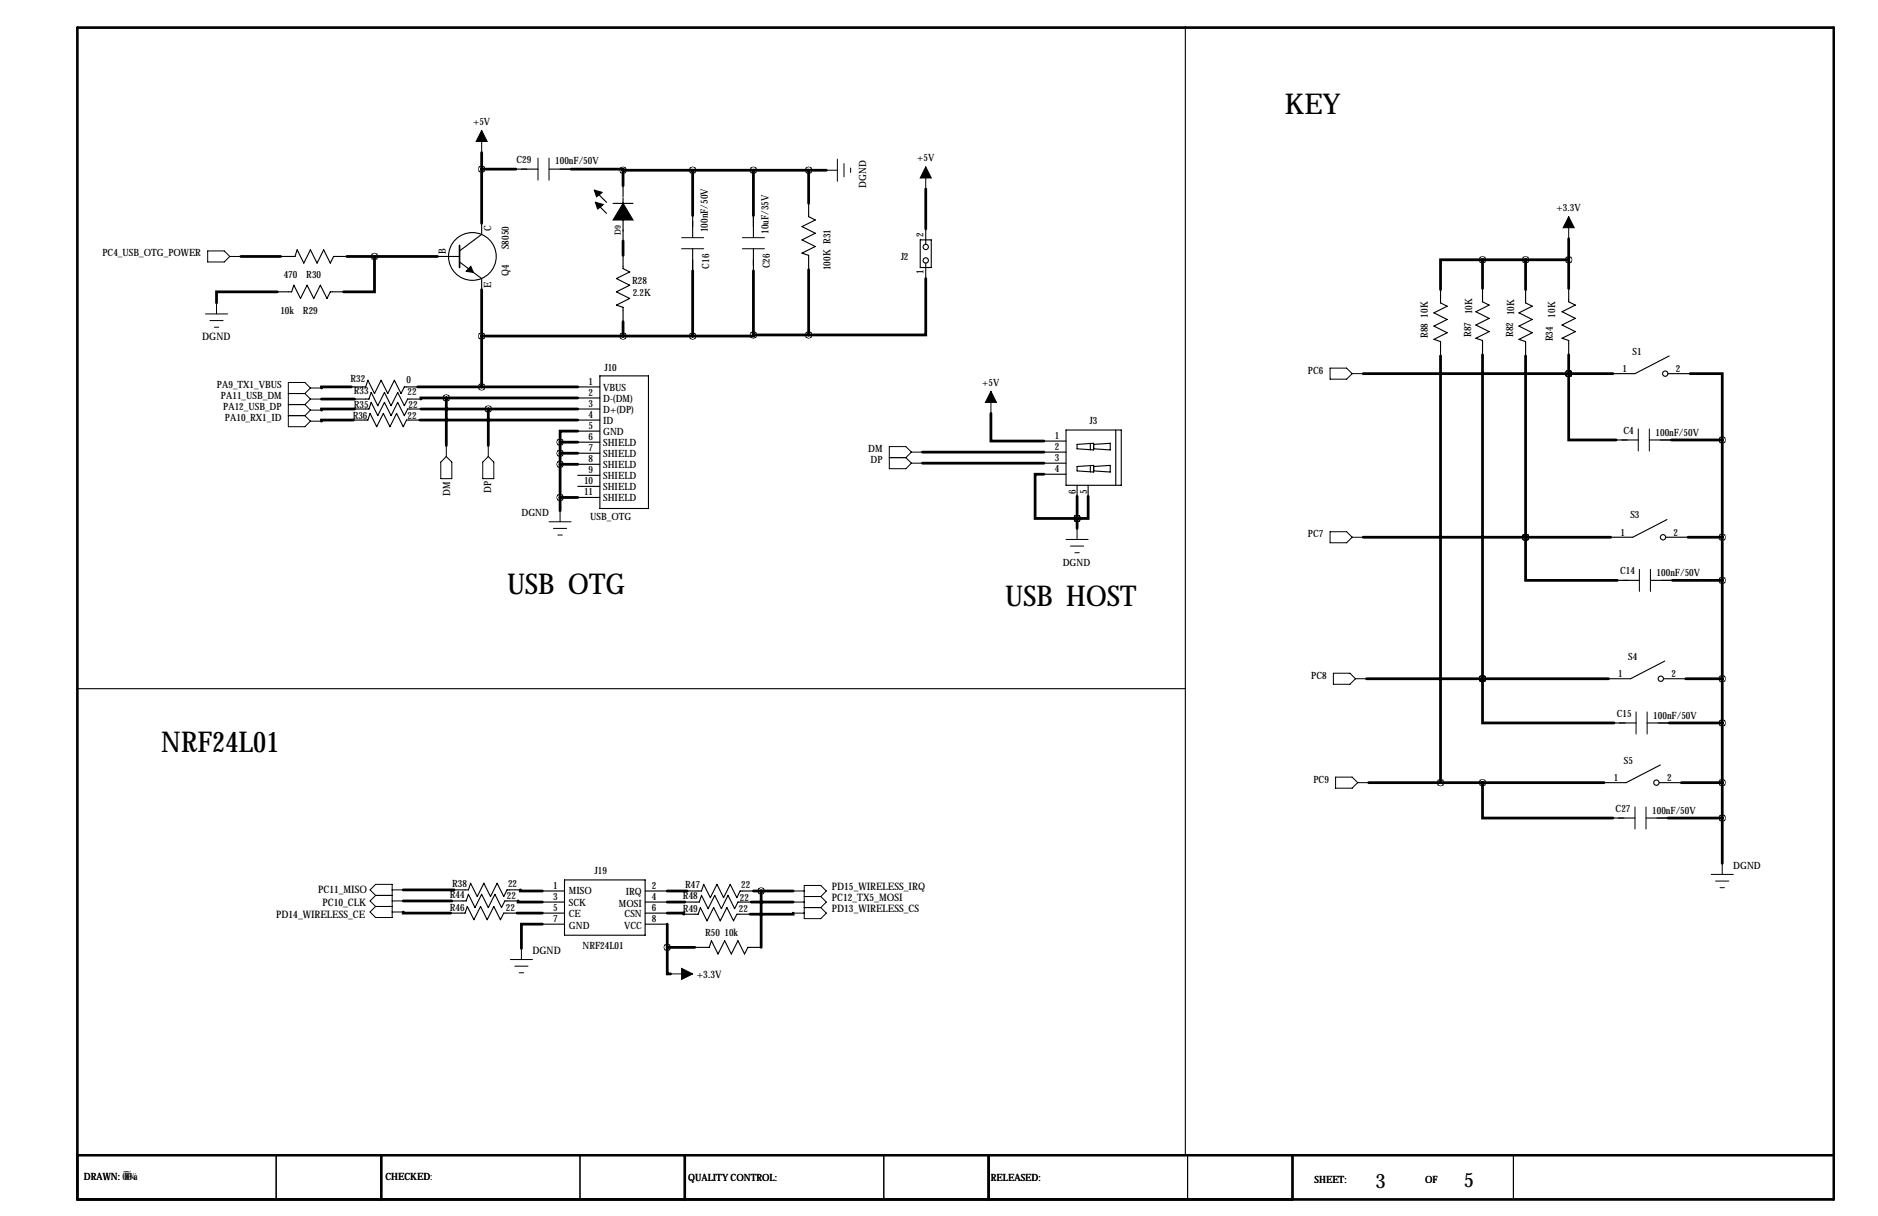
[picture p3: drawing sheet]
<svg xmlns="http://www.w3.org/2000/svg" width="432mm" height="279mm" viewBox="0 0 432 279" stroke-linecap="round" stroke-linejoin="round" font-family="sans-serif">
<path d="M17.8 6.4h403.8v269.2h-403.8zM17.8 265.4h403.8M87.6 265.4v10.2M157.5 265.4v10.2M227.3 265.4v10.2M297.2 265.4v10.2" fill="none" stroke="#000" stroke-width=".51"/>
<g fill="none" stroke="#000" stroke-width=".25">
<path d="M272.5 6.1v259.3M118.6 38.9h5.1M126.2 38.9h5.1M64.5 58.9h3.3l.5-1.5 1.5 3.1 1.6-3.1 1.5 3.1 1.5-3.1 1.5 3.1 .8-1.6h3.1M100.6 58.9h5.1M110.7 51.3v2.5l-5 3.9M136.9 46.5l2.5 2.5M136.9 43.9l2.5 2.6M141 46.7h4.5M143.3 42.7v2.5M143.3 45.5v9.9M143.3 58.7v3l1.5 .8-3.1 1.5 3.1 1.5-3.1 1.6 3.1 1.5-3.1 1.5 1.6 .5v3.3"/>
<path d="M159.3 49.5v5.1M159.3 57.2v5M173.2 49.5v5.1M173.2 57.2v5M185.9 46.7v3.1l1.6 .7-3.1 1.6 3.1 1.5-3.1 1.5 3.1 1.5-3.1 1.6 1.5 .5v3.3M211.6 55.1h2.5v6.4h-2.5zM212.9 52.6v3.5M63.8 67.1h3.3l.5-1.6 1.5 3.1 1.5-3.1 1.5 3.1 1.6-3.1 1.5 3.1 .7-1.5h3.1M105.7 60.2l5 3.8v2.5M212.9 60.5v3.5M331.2 66.5v3.1l1.5 .8-3 1.5 3 1.5-3 1.5 3 1.6-3 1.5 1.5 .5v3.3M340.9 66.3v3l1.5 .8-3.1 1.5 3.1 1.6-3.1 1.5 3.1 1.5-3.1 1.5 1.6 .5v3.3"/>
<path d="M350.8 66.5v3.1l1.5 .8-3.1 1.5 3.1 1.5-3.1 1.5 3.1 1.6-3.1 1.5 1.6 .5v3.3M360.7 66.3v3l1.5 .8-3 1.5 3 1.6-3 1.5 3 1.5-3 1.5 1.5 .5v3.3M80.8 88.9h3.3l.5-1.5 1.5 3 1.5-3 1.6 3 1.5-3 1.5 3 .8-1.5h3M81.3 96.5h3.3l.5-1.5 1.5 3 1.5-3 1.6 3 1.5-3 1.5 3 .8-1.5h3M81.5 94h3.3l.5-1.5 1.6 3 1.5-3 1.5 3 1.5-3 1.6 3 .7-1.5h3.1M81.5 91.7h3.3l.5-1.5 1.6 3 1.5-3 1.5 3 1.5-3 1.6 3 .7-1.5h3.1M132.8 88.9h5.1M132.8 91.4h5.1M132.8 94h5.1M132.8 96.5h5.1M132.8 99.1h5.1M137.9 86.4h11.2v30.4h-11.2z"/>
<path d="M245.1 98.8h12.7v12.7h-12.7zM256.5 98.8v12.7M383.5 85.9h5.1M383.8 81.8l-7.9 4.1h-5.1M132.8 101.6h5.1M132.8 104.1h5.1M132.8 106.7h5.1M132.8 109.2h5.1M132.8 111.8h5.1M132.8 114.3h5.1M240 101.3h5.1M240 103.9h5.1"/>
<path d="M240 106.4h5.1M240 109h5.1M247.6 102.1l3.9-.2v1.5l-3.9-.3zM247.6 107.2l3.9-.3v1.6l-3.9-.3zM247.6 111.5v2.5M250.2 111.5v2.5M250.7 101.9v1.5M250.7 107.2v1.3M251.5 102.1l3.8-.2v1.5l-3.8-.3M251.5 107.2l3.8-.3v1.6l-3.8-.3M371.6 101.1h5.1M379.2 101.1h5.1"/>
<path d="M383.3 119.4l-7.9 4h-5.1M371.9 133.3h5M379.5 133.3h5.1M383 123.4h5.1M17.8 158.2h254.7M382.5 156h5.1M382.8 151.9l-7.9 4.1h-5.1M371.1 166.1h5.1M378.7 166.1h5.1M381.5 179.8h5.1M381.8 175.8l-7.9 4h-5.1M370.8 188h5.1"/>
<path d="M378.5 188h5M103.6 209.8h3.3l.5-1.5 1.6 3 1.5-3 1.5 3 1.5-3 1.6 3 .7-1.5h3.1M103.9 207h3.3l.5-1.5 1.5 3 1.5-3 1.6 3 1.5-3 1.5 3 .8-1.5h3M104.4 204.5h3.3l.5-1.6 1.5 3.1 1.6-3.1 1.5 3.1 1.5-3.1 1.5 3.1 .8-1.5h3M124.7 204.7h5.1M124.7 207.3h5.1M124.7 209.8h5.1M124.7 212.3h5.1M129.8 202.2h18.5v12.7h-18.5zM148.3 204.7h5.1M148.3 207.3h5.1M148.3 209.8h5.1"/>
<path d="M148.3 212.3h5.1M157.2 210.1h3.3l.5-1.6 1.6 3.1 1.5-3.1 1.5 3.1 1.5-3.1 1.6 3.1 .7-1.5h3.1M157.5 207.3h3.3l.5-1.6 1.5 3.1 1.5-3.1 1.6 3.1 1.5-3.1 1.5 3.1 .8-1.5h3M158 204.7h3.3l.5-1.5 1.5 3 1.5-3 1.6 3 1.5-3 1.5 3 .8-1.5h3M159.8 217.7h3.3l.5-1.5 1.5 3 1.5-3 1.5 3 1.6-3 1.5 3 .8-1.5h3M63.5 265.4v10.2M133.3 265.4v10.2M203.2 265.4v10.2M273 265.4v10.2M348 265.4h73.6v10.2h-73.6z"/>
<circle cx="108.6" cy="58.9" r="5.5"/>
<circle cx="212.9" cy="59.8" r=".61"/>
<circle cx="212.9" cy="56.7" r=".61"/>
<circle cx="382.9" cy="85.9" r=".61"/>
<circle cx="382.4" cy="123.4" r=".61"/>
<circle cx="381.9" cy="156" r=".61"/>
<circle cx="380.8" cy="179.8" r=".61"/>
</g>
<path d="M105.7 56.4v5.1" fill="none" stroke="#000" stroke-width=".38"/>
<path d="M136.7 43.7l1.7 .5-1.2 1zM136.9 46.5l1.8 .5-1.3 1zM143.3 46.7l2.2 3.8h-2.2zM143.3 46.7v3.8h-2.3zM108.3 61.2l.5 1.4-1.6-.3z" fill="#000" stroke="#000" stroke-width=".25"/>
<g fill="none" stroke="#000" stroke-width=".23">
<path d="M110.7 30v5.1M123.7 36.3v5.1M126.2 36.3v5.1M190 39.1h2.5M192.5 36.6v5.1M194.1 37.6v3M195.6 38.6v1M212.9 38.4v5M47.8 57.7h3.8l1.2 1.2-1.2 1.3h-3.8zM52.8 58.9h2.6M156.7 54.6h5.1M156.7 57.2h5.1"/>
<path d="M170.7 54.6h5.1M170.7 57.2h5.1M360.7 49.8v5.1M47.2 72.1h5.1M48.3 73.7h3M49.3 75.2h1M49.8 69.6v2.5M66.3 93h3.8M66.3 90.4h3.8M66.3 95.5h3.8M70.1 90.4l1.3 1.3M70.1 93l1.3 1.2"/>
<path d="M70.1 95.5l1.3 1.3M71.4 91.7h2.5M71.4 91.7l-1.3 1.3M71.4 89.2l-1.3-1.3h-3.8v10.1h3.8l1.3-1.2M71.4 94.2h2.5M71.4 94.2l-1.3 1.3M71.4 89.2h2.5M71.4 89.2l-1.3 1.2M71.4 96.8h2.5M227.8 89.9v5.1M305.8 84.6h3.8l1.3 1.3-1.3 1.2h-3.8zM310.9 85.9h2.5"/>
<path d="M376.7 98.6v5M379.2 98.6v5M102.6 102.4v2.5M102.6 104.9l1.3 1.3v3.8h-2.6v-3.8zM112.3 104.9l1.2 1.3v3.8h-2.5v-3.8zM112.3 102.4v2.5M126.2 119.9h5.1M128.8 117.3v2.6M204.5 105.2h3.8M208.3 105.2l1.2 1.2M209.5 103.9h2.6M209.5 103.9l-1.2 1.3"/>
<path d="M209.5 103.9l-1.2-1.3h-3.8v5.1h3.8l1.2-1.3M209.5 106.4h2.6M127.3 121.4h3M128.3 122.9h1M245.1 124h5.1M246.1 125.5h3.1M247.1 127h1.1M247.6 121.4v2.6M305.8 122.2h3.8l1.3 1.2-1.3 1.3h-3.8zM310.9 123.4h2.5M376.9 130.8v5.1M379.5 130.8v5.1"/>
<path d="M306.6 154.7h3.8l1.3 1.3-1.3 1.2h-3.8zM311.7 156h2.5M307.1 178.6h3.8l1.3 1.2-1.3 1.3h-3.8zM312.2 179.8h2.5M376.2 163.6v5.1M378.7 163.6v5.1M375.9 185.4v5.1M378.5 185.4v5.1M396 198.4v2.5M86.4 205.7l-1.3-1.2 1.3-1.3h3.8v7.6h-3.8l-1.3-1.3 1.3-1.2M86.4 205.7h3.8M86.4 205.7l-1.3 1.3 1.3 1.3"/>
<path d="M86.4 208.3h3.8M90.2 204.5h2.5M90.2 207h2.5M90.2 209.5h2.5M119.9 217.9v2.6M182.4 204.7h2.5M182.4 207.3h2.5M182.4 209.8h2.5M184.9 206h3.8M184.9 208.5h3.8M188.7 206l1.3-1.3-1.3-1.2h-3.8v7.6h3.8l1.3-1.3-1.3-1.3M188.7 206l1.3 1.3-1.3 1.2"/>
<path d="M393.4 200.9h5.1M394.5 202.4h3M395.5 204h1M117.3 220.5h5.1M118.4 222h3M119.4 223.5h1M154.2 223.8h5.1"/>
</g>
<path d="M110.7 30l1.3 2.5h-2.5zM212.9 38.4l1.2 2.5h-2.5zM360.7 49.8l1.2 2.5h-2.5zM227.8 89.9l1.3 2.6h-2.5zM156.7 222.5l2.6 1.3-2.6 1.2z" fill="#000" stroke="#000" stroke-width=".23"/>
<g fill="none" stroke="#000" stroke-width=".63">
<path d="M110.7 35.1v16.2M110.7 38.9h7.9M131.3 38.9h12v.2M143.3 39.1v3.6M143.3 39.1h46.7M159.3 39.1v10.4M173.2 39.1v10.4M185.9 39.1v7.6M55.4 58.9h9.1M79.8 58.9h20.8M86.1 58.9v8.2h-7.1M143.3 55.4v3.3"/>
<path d="M212.9 43.4v9.2M340.9 59.7h-9.7v6.8M340.9 59.7v6.6M340.9 59.7h19.8M350.8 59.7v6.8M360.7 54.9v11.4M63.8 67.1h-14v2.5M110.7 77.2h48.6M110.7 66.5v22.4M143.3 73.9v3.3M159.3 62.2v15M173.2 77v.2h-13.9"/>
<path d="M173.2 62.2v14.8M173.2 77h12.7M185.9 62v15M212.9 64v13h-27M73.9 91.7h7.6M80.8 88.9h-6.9v.3M81.3 96.5h-7.4v.3M81.5 94h-7.6v.2M96 88.9h36.8M96.5 96.5h36.3M96.8 94h36M102.6 91.4h-5.8v.3"/>
<path d="M102.6 91.4h30.2M102.6 91.4v11M112.3 94v8.4M132.8 99.1h-4v2.5M227.8 95v6.3h12.2M313.4 85.9h57.4M331.2 81.8v98M340.9 81.5v74.5M350.8 81.8v41.6M360.7 85.9h.1M360.7 85.9v15.2h10.9M360.7 81.5v4.4"/>
<path d="M388.6 85.9h7.4v15.2M128.8 101.6h4M128.8 101.6v15.7M128.8 104.1h4M128.8 106.7h4M128.8 114.3h4M212.1 103.9h27.9M212.1 106.4h27.9M240 109h-2v10.1h9.6M247.6 119.1h.1M247.6 114v7.4M250.2 114v5.1h-2.6"/>
<path d="M384.3 101.1h11.7M396 101.1v97.3M313.4 123.4h56.9M350.8 123.4h.1M350.8 123.4v9.9h21.1M384.6 133.3h11.4M388.1 123.4h7.9M314.2 156h55.6M340.9 156v10.1h30.2M340.9 156h.1M387.6 156h8.4M314.7 179.8h54.1"/>
<path d="M340.9 179.8v8.2h29.9M383.8 166.1h12.2M386.6 179.8h9.4M383.5 188h12.5M92.7 209.5v.3h10.9M92.7 204.5h11.7M92.7 207h11.2M118.9 209.8h5.8M119.1 207v.3h5.6M119.6 204.5v.2h5.1M124.7 212.3h-4.8v5.6M153.4 209.8h3.8v.3"/>
<path d="M153.4 217.7v6.1h.8M153.4 204.7h4.6M153.4 207.3h4.1M153.4 212.3v5.4M153.4 217.7h6.4M172.7 207.3h9.7M173.2 204.7h9.2M175 204.7v13M182.4 209.8v.3h-9.9"/>
</g>
<path d="M247.6 119.1a.05 .05 0 0 0 .1 0 .05 .05 0 0 0-.1 0zM247.6 119.1a.05 .05 0 0 0 .1 0 .05 .05 0 0 0-.1 0zM128.7 101.6a.06 .06 0 0 0 .1 0 .06 .06 0 0 0-.1 0zM128.7 104.1a.06 .06 0 0 0 .1 0 .06 .06 0 0 0-.1 0zM128.7 106.7a.06 .06 0 0 0 .1 0 .06 .06 0 0 0-.1 0zM143.2 77.2a.06 .06 0 0 0 .1 0 .06 .06 0 0 0-.1 0zM159.2 77.2a.06 .06 0 0 0 .1 0 .06 .06 0 0 0-.1 0zM173.2 77a.05 .05 0 0 0 .1 0 .05 .05 0 0 0-.1 0zM159.2 39.1a.06 .06 0 0 0 .1 0 .06 .06 0 0 0-.1 0zM173.2 39.1a.05 .05 0 0 0 .1 0 .05 .05 0 0 0-.1 0zM185.9 39.1a.05 .05 0 0 0 .1 0 .05 .05 0 0 0-.1 0zM102.6 91.4a.06 .06 0 0 0 .1 0 .06 .06 0 0 0-.1 0zM112.2 94a.05 .05 0 0 0 .1 0 .05 .05 0 0 0-.1 0zM395.9 179.8a.05 .05 0 0 0 .1 0 .05 .05 0 0 0-.1 0zM360.6 85.9a.05 .05 0 0 0 .1 0 .05 .05 0 0 0-.1 0zM395.9 123.4a.05 .05 0 0 0 .1 0 .05 .05 0 0 0-.1 0zM395.9 156a.05 .05 0 0 0 .1 0 .05 .05 0 0 0-.1 0zM350.7 123.4a.05 .05 0 0 0 .1 0 .05 .05 0 0 0-.1 0zM340.8 156a.06 .06 0 0 0 .1 0 .06 .06 0 0 0-.1 0zM331.2 179.8a.05 .05 0 0 0 .1 0 .05 .05 0 0 0-.1 0zM360.6 59.7a.05 .05 0 0 0 .1 0 .05 .05 0 0 0-.1 0zM350.7 59.7a.05 .05 0 0 0 .1 0 .05 .05 0 0 0-.1 0zM340.8 59.7a.06 .06 0 0 0 .1 0 .06 .06 0 0 0-.1 0zM360.6 85.9a.05 .05 0 0 0 .1 0 .05 .05 0 0 0-.1 0zM395.9 101.1a.05 .05 0 0 0 .1 0 .05 .05 0 0 0-.1 0zM350.7 123.4a.05 .05 0 0 0 .1 0 .05 .05 0 0 0-.1 0zM395.9 133.4a.05 .05 0 0 0 .1 0 .05 .05 0 0 0-.1 0zM340.8 156a.06 .06 0 0 0 .1 0 .06 .06 0 0 0-.1 0zM395.9 166.1a.05 .05 0 0 0 .1 0 .05 .05 0 0 0-.1 0zM340.8 179.8a.06 .06 0 0 0 .1 0 .06 .06 0 0 0-.1 0zM395.9 188a.05 .05 0 0 0 .1 0 .05 .05 0 0 0-.1 0zM143.2 39.1a.06 .06 0 0 0 .1 0 .06 .06 0 0 0-.1 0zM185.9 77a.05 .05 0 0 0 .1 0 .05 .05 0 0 0-.1 0zM128.7 114.3a.06 .06 0 0 0 .1 0 .06 .06 0 0 0-.1 0zM153.4 217.7a.06 .06 0 0 0 .1 0 .06 .06 0 0 0-.1 0zM175 204.7a.06 .06 0 0 0 .1 0 .06 .06 0 0 0-.1 0zM110.7 77.2a.06 .06 0 0 0 .1 0 .06 .06 0 0 0-.1 0zM110.7 88.9a.06 .06 0 0 0 .1 0 .06 .06 0 0 0-.1 0zM110.7 38.9a.05 .05 0 0 0 .1 0 .05 .05 0 0 0-.1 0zM86.1 58.9a.05 .05 0 0 0 .1 0 .05 .05 0 0 0-.1 0z" fill="#000" stroke="#000" stroke-width="1.5"/>
<g font-size="6.6">
<text x="295.4" y="26.2">KEY</text>
<text x="116.6" y="136.4">USB OTG</text>
<text x="231.1" y="139.2">USB HOST</text>
<text x="37.1" y="172.7">NRF24L01</text>
</g>
<g font-size="4.6">
<text x="316.2" y="273">3</text>
<text x="336.5" y="272.8">5</text>
</g>
<g font-size="2.4">
<text x="46.5" y="78.2">DGND</text>
<text x="73.2" y="205.2">PC11_MISO</text>
<text x="74.2" y="208.3">PC10_CLK</text>
<text x="191.3" y="204.5">PD15_WIRELESS_IRQ</text>
<text x="191.3" y="207">PC12_TX5_MOSI</text>
<text x="191.3" y="209.5">PD13_WIRELESS_CS</text>
<text x="63.5" y="210.8">PD14_WIRELESS_CE</text>
<text x="122.4" y="219.2">DGND</text>
<text x="160.2" y="224.8">+3.3V</text>
</g>
<g font-size="2.3">
<text x="108.8" y="28.7">+5V</text>
<text x="118.7" y="37.5">C29</text>
<text x="127.7" y="37.6">100nF/50V</text>
<text x="210.9" y="37.1">+5V</text>
<text x="199.1" y="43.2" transform="rotate(-90 199.1 43.2)">DGND</text>
<text x="112.9" y="53.1" transform="rotate(-90 112.9 53.1)">C</text>
<text x="162.7" y="53.3" transform="rotate(-90 162.7 53.3)">100nF/50V</text>
<text x="176.7" y="53.8" transform="rotate(-90 176.7 53.8)">10uF/35V</text>
<text x="357.9" y="48.5">+3.3V</text>
<text x="23.6" y="58.9">PC4_USB_OTG_POWER</text>
<text x="102.5" y="58.5" transform="rotate(-90 102.5 58.5)">B</text>
<text x="117" y="57.2" transform="rotate(-90 117 57.2)">S8050</text>
<text x="207.2" y="59.9">J2</text>
<text x="212.3" y="54.4" transform="rotate(-90 212.3 54.4)">2</text>
<text x="65.2" y="63.9">470</text>
<text x="70.4" y="64">R30</text>
<text x="117" y="63.3" transform="rotate(-90 117 63.3)">Q4</text>
<text x="145.4" y="65.3">R28</text>
<text x="163.1" y="61.7" transform="rotate(-90 163.1 61.7)">C16</text>
<text x="177" y="61.7" transform="rotate(-90 177 61.7)">C26</text>
<text x="190.9" y="62.1" transform="rotate(-90 190.9 62.1)">100K R31</text>
<text x="212.3" y="63" transform="rotate(-90 212.3 63)">1</text>
<text x="112.9" y="66.2" transform="rotate(-90 112.9 66.2)">E</text>
<text x="145.5" y="68.1">2.2K</text>
<text x="64.5" y="72">10k</text>
<text x="69.7" y="72.1">R29</text>
<text x="328.3" y="77.7" transform="rotate(-90 328.3 77.7)">R88</text>
<text x="328.3" y="73" transform="rotate(-90 328.3 73)">10K</text>
<text x="338.2" y="77.4" transform="rotate(-90 338.2 77.4)">R87</text>
<text x="338.5" y="72.2" transform="rotate(-90 338.5 72.2)">10K</text>
<text x="347.9" y="77.4" transform="rotate(-90 347.9 77.4)">R82</text>
<text x="348.1" y="72.5" transform="rotate(-90 348.1 72.5)">10K</text>
<text x="357.5" y="73" transform="rotate(-90 357.5 73)">10K</text>
<text x="357" y="78.4" transform="rotate(-90 357 78.4)">R34</text>
<text x="375.4" y="81.5">S1</text>
<text x="49.9" y="89.2">PA9_TX1_VBUS</text>
<text x="80.6" y="87.8">R32</text>
<text x="93.5" y="88">0</text>
<text x="135.3" y="88.4">1</text>
<text x="138.7" y="89.7">VBUS</text>
<text x="139.1" y="85.3">J10</text>
<text x="225.9" y="88.6">+5V</text>
<text x="300.7" y="85.9">PC6</text>
<text x="373.1" y="85.5">1</text>
<text x="385.3" y="85.5">2</text>
<text x="50.8" y="91.7">PA11_USB_DM</text>
<text x="51.3" y="94.2">PA12_USB_DP</text>
<text x="81.3" y="90.6">R33</text>
<text x="81.3" y="93.6">R35</text>
<text x="93.7" y="90.8">22</text>
<text x="93.9" y="93.6">22</text>
<text x="135.3" y="90.9">2</text>
<text x="135.3" y="93.5">3</text>
<text x="138.7" y="92.3">D-(DM)</text>
<text x="138.7" y="94.8">D+(DP)</text>
<text x="51.7" y="96.8">PA10_RX1_ID</text>
<text x="81.1" y="96.2">R36</text>
<text x="93.7" y="96.2">22</text>
<text x="135.3" y="96">4</text>
<text x="135.3" y="98.6">5</text>
<text x="135.3" y="101.1">6</text>
<text x="138.7" y="97.4">ID</text>
<text x="138.7" y="99.9">GND</text>
<text x="242.5" y="100.8">1</text>
<text x="250.6" y="97.5">J3</text>
<text x="373.3" y="99.7">C4</text>
<text x="380.6" y="100.1">100nF/50V</text>
<text x="135.3" y="103.6">7</text>
<text x="135.3" y="106.2">8</text>
<text x="138.7" y="102.4">SHIELD</text>
<text x="138.7" y="105">SHIELD</text>
<text x="138.7" y="107.5">SHIELD</text>
<text x="199.7" y="103.9">DM</text>
<text x="200.2" y="106.4">DP</text>
<text x="242.5" y="103.4">2</text>
<text x="242.5" y="105.9">3</text>
<text x="112.9" y="113.3" transform="rotate(-90 112.9 113.3)">DP</text>
<text x="134.3" y="111.3">10</text>
<text x="134.3" y="113.8">11</text>
<text x="135.3" y="108.7">9</text>
<text x="138.7" y="110.1">SHIELD</text>
<text x="138.7" y="112.6">SHIELD</text>
<text x="242.5" y="108.5">4</text>
<text x="247.4" y="113.6" transform="rotate(-90 247.4 113.6)">6</text>
<text x="249.9" y="113.6" transform="rotate(-90 249.9 113.6)">5</text>
<text x="103.5" y="114" transform="rotate(-90 103.5 114)">DM</text>
<text x="119.9" y="118.6">DGND</text>
<text x="135.7" y="119.5">USB_OTG</text>
<text x="138.7" y="115.1">SHIELD</text>
<text x="374.9" y="119.1">S3</text>
<text x="300.7" y="123.4">PC7</text>
<text x="372.6" y="123.1">1</text>
<text x="384.8" y="123.1">2</text>
<text x="244.3" y="130">DGND</text>
<text x="372.5" y="132">C14</text>
<text x="380.9" y="132.3">100nF/50V</text>
<text x="301.5" y="156">PC8</text>
<text x="372.1" y="155.6">1</text>
<text x="374.4" y="151.6">S4</text>
<text x="384.3" y="155.6">2</text>
<text x="371.7" y="164.8">C15</text>
<text x="380.1" y="165.1">100nF/50V</text>
<text x="302" y="179.8">PC9</text>
<text x="371.1" y="179.5">1</text>
<text x="373.3" y="175.5">S5</text>
<text x="383.3" y="179.5">2</text>
<text x="371.5" y="186.6">C27</text>
<text x="379.9" y="186.9">100nF/50V</text>
<text x="104" y="203.9">R38</text>
<text x="116.8" y="203.9">22</text>
<text x="136.8" y="200.9">J19</text>
<text x="398.5" y="199.6">DGND</text>
<text x="103.4" y="206.4">R44</text>
<text x="103.4" y="209.2">R46</text>
<text x="116.3" y="209.2">22</text>
<text x="116.5" y="206.7">22</text>
<text x="127.2" y="204.2">1</text>
<text x="127.2" y="206.8">3</text>
<text x="127.2" y="209.3">5</text>
<text x="130.8" y="205.3">MISO</text>
<text x="130.8" y="208.1">SCK</text>
<text x="142.3" y="208.4">MOSI</text>
<text x="143.9" y="205.6">IRQ</text>
<text x="149.9" y="204.2">2</text>
<text x="149.9" y="206.8">4</text>
<text x="149.9" y="209.3">6</text>
<text x="157" y="206.7">R48</text>
<text x="157" y="209.5">R49</text>
<text x="157.5" y="204.1">R47</text>
<text x="169.9" y="209.5">22</text>
<text x="170.1" y="206.9">22</text>
<text x="170.4" y="204.1">22</text>
<text x="127.2" y="211.8">7</text>
<text x="130.8" y="210.6">CE</text>
<text x="130.8" y="213.4">GND</text>
<text x="143.5" y="213.4">VCC</text>
<text x="143.6" y="210.6">CSN</text>
<text x="149.9" y="211.8">8</text>
<text x="162.1" y="215">R50</text>
<text x="166.6" y="215">10k</text>
<text x="133.9" y="218.1">NRF24L01</text>
<text x="19.3" y="271">DRAWN: Ô¾</text>
<text x="19.3" y="271">DRAWN: ÕÖ·å</text>
<text x="88.6" y="271">CHECKED</text>
<text x="88.6" y="271">CHECKED:</text>
<text x="158.2" y="271.3">QUALITY CONTROL:</text>
<text x="227.8" y="271.3">RELEASED:</text>
<text x="302.3" y="271.8">SHEET:</text>
<text x="327.7" y="271.8">OF</text>
</g>
<text font-size="2" x="142.7" y="54" transform="rotate(-90 142.7 54)">D9</text>
</svg>
